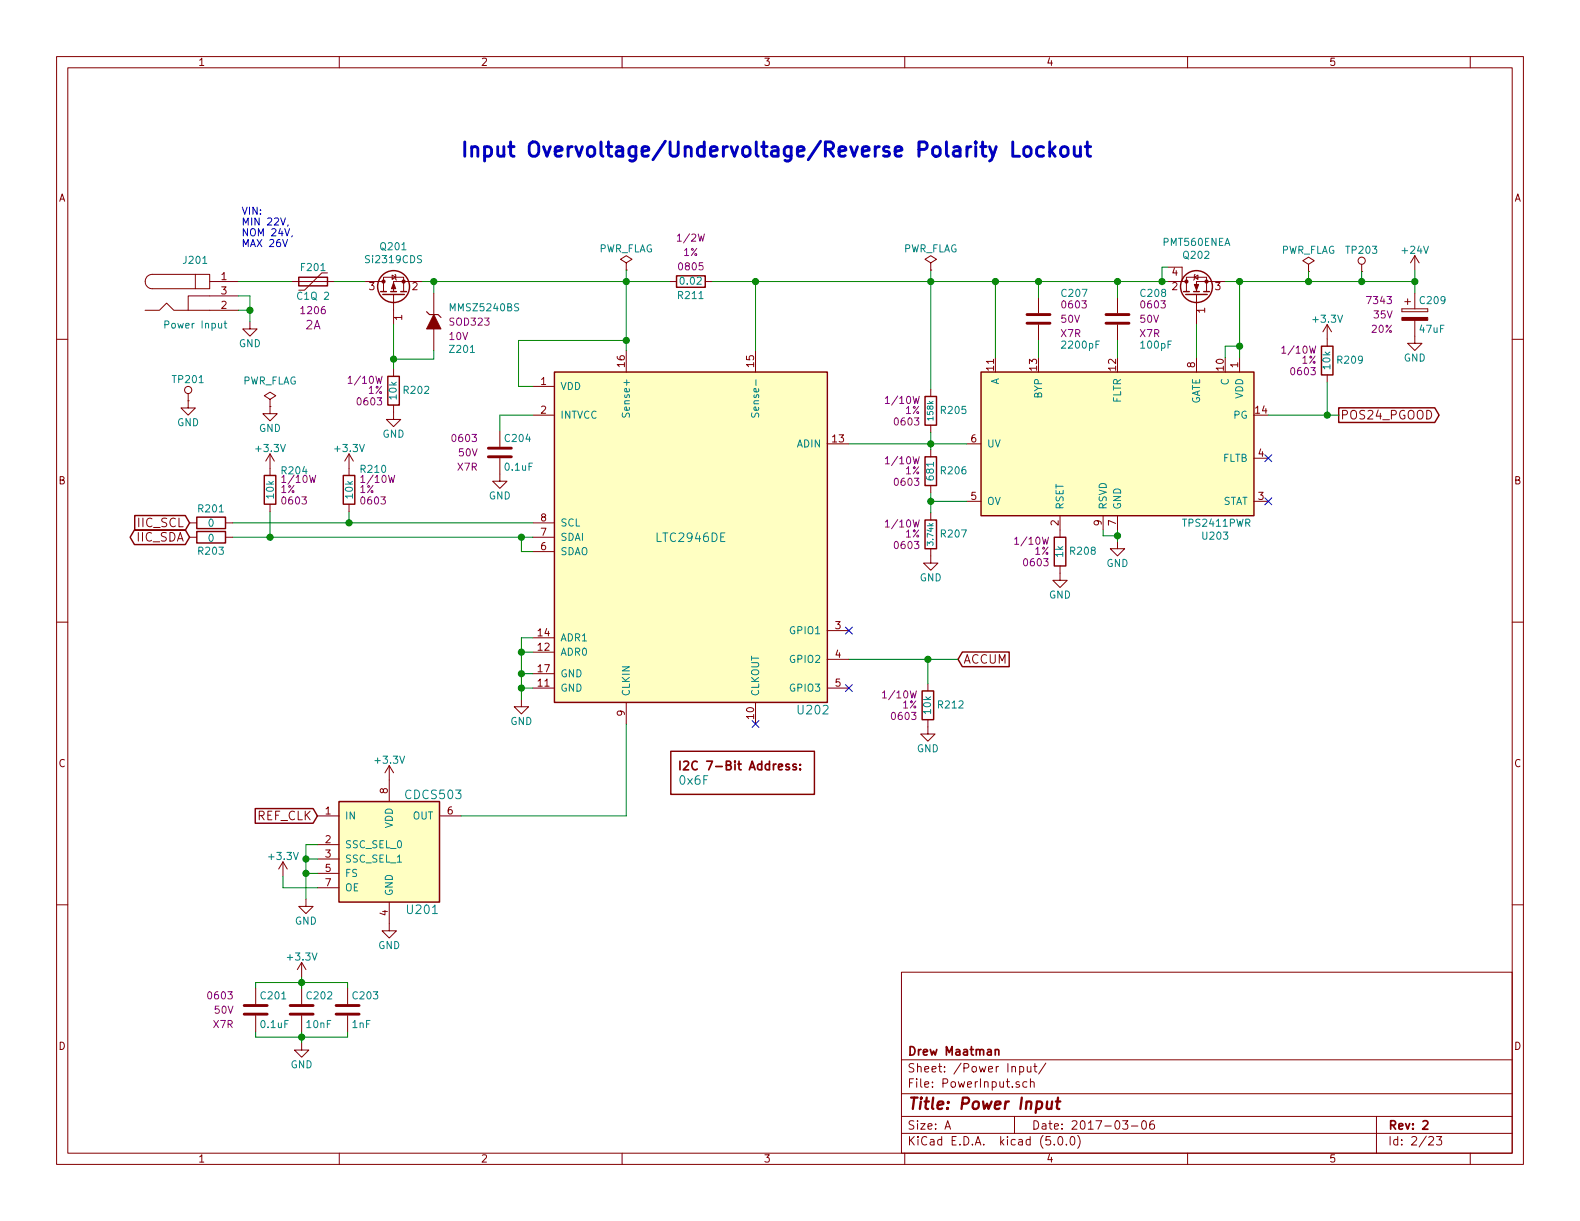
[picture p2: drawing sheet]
<svg xmlns="http://www.w3.org/2000/svg" width="279mm" height="216mm" viewBox="0 0 279 216" stroke-linecap="round" stroke-linejoin="round" font-family="sans-serif">
<g fill="none" stroke="#840000" stroke-width=".18">
<path d="M10 10h259.4v195.9h-259.4zM12 12h255.4v191.9h-255.4zM60 10v2M110 10v2M160 10v2M210 10v2M260 10v2M10 60h2M25.7 54.9h2.5l1.3-1.3 1.2 1.3h11.5M34.5 48.5h2.6v2.6h-2.6zM34.5 48.5h-7.6a1.27 1.27 0 0 0-1.2 1.3 1.27 1.27 0 0 0 1.2 1.3h7.6M37.1 49.8h5.1"/>
<path d="M42.2 52.3h-8.9v2.6M44.2 56.9v1.3h1.3l-1.3 1.2-1.3-1.2h1.3M51.6 49.8h7.6M57.9 48.3h-1l-3.1 3h-1M64.5 49.8h3.3M67.8 49.8v-.8h3.6v2.6M67.8 49.8v1.8M69.3 48.6l.7 .4-.7 .4zM69.6 52.1v5.3M69.8 48.5l.2 .1v.8l.1 .1M74.7 49.8h-5.1v1.8M76.7 51.8v3.8"/>
<path d="M76.7 58.2v3.8M110.7 46.5l1.1-.7-1.1-.6-1 .6 1 .7v1.3M110.7 47.8h.1M118.4 49.8h1.2M124.7 49.8h1.3M164.6 46.5l1-.7-1-.6-1 .6 1 .7v1.3M164.6 47.8h.1M183.6 52.6v2.8M183.6 57.4v2.8M197.6 52.6v2.8M197.6 57.4v2.8M206.5 49.8h3.3"/>
<path d="M206.5 47.2h2.5v2.6M209.8 49.8v-.8h3.6v2.6M209.8 49.8v1.8M211.2 49l.6-.4v.8zM211.3 48.5l-.1 .1v.8l-.1 .1M211.6 52.1v.2M211.6 52.3v5.1M216.7 49.8h-5.1v1.8M231.4 46.7l1-.6-1-.6-1 .6 1 .6v1.3M231.4 48h.1M234.7 57.4v3.8M234.7 57.4l-.8 1.3"/>
<path d="M234.7 57.4l.8 1.3M240.8 48h.1M240.8 46.7v1.3M247.9 54.6v.5zM247.9 55.1h4.6zM247.9 54.6h4.6zM248.4 53.3h1M248.9 52.8v1M250.2 56.6v4.1h1.3l-1.3 1.3-1.3-1.3h1.3M250.2 45.2l-.8 1.3M250.2 45.2v2.6M250.2 51.8v2.8"/>
<path d="M250.2 45.2l.8 1.3M252.5 54.6v.5zM267.4 60h2M33.3 70.9h.1M33.3 70.9v1.2h1.2l-1.2 1.3-1.3-1.3h1.3M33.3 69.6v1.3M47.8 71.9v1.3h1.2l-1.2 1.2-1.3-1.2h1.3M47.8 70.6l1-.6-1-.7-1.1 .7 1.1 .6v1.3M47.8 71.9h.1M69.6 71.6v2.6h1.3l-1.3 1.2-1.3-1.2h1.3M69.6 65.3v1.2M88.4 76.2v2.8"/>
<path d="M94.2 68.3h3.8M94.2 73.4h3.8M110.7 62v3.8M133.6 62v3.8M146.3 78.5h3.8M164.6 68.8v1.3M164.6 75.2v1.3M164.6 79.5v1.3M170.9 78.5h2.6M211.6 63.2v2.6M219.2 63.2v2.6M234.7 66.3v1.3"/>
<path d="M33.5 95h1.3M33.5 92.5h1.3M39.9 95h1.2M39.9 92.5h1.2M47.8 80.3l.7 1.2M47.8 80.3v3.8M47.8 89.2v1.2M47.8 80.3l-.8 1.2M61.7 80.3l.8 1.2M61.7 80.3v3.8M61.7 89.2v1.2M61.7 80.3l-.7 1.2"/>
<path d="M88.4 81v4.1h1.3l-1.3 1.3-1.3-1.3h1.3M94.2 97.5h3.8M94.2 95h3.8M94.2 92.5h3.8M164.6 97v2.6h1.3l-1.3 1.2-1.3-1.2h1.3M164.6 85.9v1.2M164.6 90.7v1.2M170.9 88.6h2.6M187.5 91.2v3.8M195.1 91.2v2.5M197.6 95.8v1.2h1.3l-1.3 1.3-1.3-1.3h1.3M197.6 91.2v2.5"/>
<path d="M221.7 88.6h2.6M221.7 81h2.6M10 110h2M94.2 115.3h3.8M94.2 112.8h3.8M94.2 119.1h3.8M146.3 111.5h3.8M146.3 116.6h3.8M187.5 100.1v2.5h1.2l-1.2 1.3-1.3-1.3h1.3M267.4 110h2M68.8 135.4v6.3M68.8 135.4l-.7 1.3"/>
<path d="M68.8 135.4l.8 1.3M92.2 123.7v1.3h1.3l-1.3 1.2-1.3-1.2h1.3M94.2 121.7h3.8M110.7 124.2v3.8M133.6 124.2v3.8M146.3 121.7h3.8M164.1 127.3v2.5h1.3l-1.3 1.3-1.3-1.3h1.3M164.1 120.9v1.3M10 160h2M50 152.4l-.7 1.3M50 152.4v2.5M50 152.4l.8 1.3"/>
<path d="M54.1 159v1.3h1.3l-1.3 1.2-1.3-1.2h1.3M56.1 144.3h3.8M56.1 149.4h3.8M56.1 151.9h3.8M56.1 154.4h3.8M56.1 157h3.8M68.8 159.5v5.1h1.3l-1.3 1.3-1.2-1.3h1.2M77.7 144.3h3.8M267.4 160h2M45.2 174.8v2.7M45.2 179.6v2.8M53.3 170.2v2.5"/>
<path d="M53.3 174.8v2.7M53.3 179.6v2.8M53.3 170.2l-.7 1.3M53.3 170.2l.8 1.3M61.5 174.8v2.7M61.5 179.6v2.8M159.4 171.9h108v32h-108zM53.3 184.4v1.3h1.3l-1.3 1.2-1.2-1.2h1.2M159.4 197.4h108M159.4 193.4h108M159.4 187.4h108M167.1 199.7l.5-1.5 .5 1.5"/>
<path d="M167.2 199.2h.8M179.4 197.4v3M180.2 191.3a.37 .37 0 0 0-.5 .2v.2l.5 .1 .1 .2-.2 .3-.4-.1M180.3 188.6h.4l.3 .2-.1 .6-.2 .2-.4-.1M180.3 188.6v1.5M181.6 191.3h-.4l-.3 .2v.6l.3 .2 .4-.1M181.7 188.6v.9l.4 .1 .2-.2M182.2 191.4l.1-.1a.37 .37 0 0 1 .6 .2v.8M182.2 190.8v1.5M182.3 188.6v1M182.8 188.6h.6M183 188.1v1.3l.4 .2"/>
<path d="M184.9 188l-1.2 1.9M198.5 198.2h.9l-.4 .6 .4 .1v.6l-.2 .2-.7-.2M200.1 199.1h1.1M202 198.3l.4-.1a.94 .94 0 0 1 0 1.5 .82 .82 0 0 1-.4-1.4zM204 198.2a.59 .59 0 0 0-.7 .6l.1 .7 .2 .2 .5-.2 .1-.5-.2-.2h-.4l-.3 .2M243.4 197.4v6.5M60 203.9v2M110 203.9v2M159.4 200.4h108M160 203.9v2M186.4 202.3v.2M187.2 201.1l.4-.1a.94 .94 0 0 1 0 1.5 .79 .79 0 0 1-.4-1.4z"/>
<path d="M188.6 202.3v.2M189.4 201.1l.3-.1a.94 .94 0 0 1 0 1.5 .82 .82 0 0 1-.3-1.4zM190.6 200.8a1.71 1.71 0 0 1 0 2.2M210 203.9v2M252.7 201.1l.2-.1h.3l.3 .4-.9 1.1h.9M254 201h.9l-.4 .5 .4 .2v.6l-.2 .2-.7-.2M260 203.9v2"/>
<circle cx="240.8" cy="46.1" r=".63"/>
<circle cx="33.3" cy="69" r=".63"/>
</g>
<path d="M120.2 134.6v1.5M120.9 134.7l.6-.1 .2 .1 .1 .3-1 1.1h1M140.8 135.2l-.4-.1-.2 .2 .1 .2 .5 .2v.3h-.6M141.5 136v.1M141.5 135.2v.1M176 185.7l.2-.1h.4v1M176 185.6v1M251.6 198.3l.3-.1h.3l.3 .4-.9 1.1h.9" fill="none" stroke="#840000" stroke-width=".3"/>
<path d="M185.2 194.8l-.1 1.2a.56 .56 0 0 0 .8-.1M186.1 194.8l-.2 1.3M186.7 194.8h.8M187.1 194.1l-.2 1.7v.2l.4 .1" fill="none" stroke="#840000" stroke-width=".41"/>
<path d="M39.6 57.2h.5M39.8 56.7v1.1l.3 .2M110.1 73l-.1 .5 .2 .2h.3l.3-.5 .3-.2 .2 .3v.5M133 73l-.1 .5 .1 .2h.4l.2-.5 .3-.2 .3 .3-.1 .5" fill="none" stroke="#008484" stroke-width=".18"/>
<path d="M179.1 25.1v2.5h1.2M181.3 26.1a.69 .69 0 0 1 1 .3v.8a.68 .68 0 0 1-.6 .5 .68 .68 0 0 1-.7-.5v-.8zM184.5 26.1l-.7-.2-.5 .5v.8l.3 .3 .2 .1 .7-.1M185.6 25.1v2.5M185.9 26.7l.7 .9M186.6 25.9l-1 1M187.8 26.1a.69 .69 0 0 1 1.1 .3v.8a.68 .68 0 0 1-.7 .5 .68 .68 0 0 1-.6-.5v-.8zM190 25.9v1.4l.1 .2a.66 .66 0 0 0 1-.1M191.1 25.9v1.7M191.9 25.9h1M192.3 25.1v2.2l.1 .2 .5 .1" fill="none" stroke="#0000c2" stroke-width=".51"/>
<path d="M51 39.8l-.1 .2M50 42.3l.4 1.3 .5-1.3M51.7 41.7l-.1 .2" fill="none" stroke="#0000c2" stroke-width=".18"/>
<g fill="none" stroke="#840000" stroke-width=".25">
<path d="M52.8 49h5.1v1.5h-5.1zM67.3 51.6h1M67.7 52.1h3.8M69.1 51.6h1M70.9 51.6h1M119.6 48.8h5.1v2h-5.1zM209.3 51.6h1M209.7 52.1h3.8M211.1 51.6h1M212.9 51.6h1M68.6 66.5h2v5.1h-2zM98 65.8h48.3v58.4h-48.3z"/>
<path d="M163.6 70.1h2v5.1h-2zM173.5 65.8h48.2v25.4h-48.2zM233.7 61.2h2v5.1h-2zM236.7 72.1h17l.8 1.3-.8 1.3h-17zM23.8 93.7h9l.7 1.3-.7 1.3h-9l-.8-1.3zM23.8 91.2h9l.7 1.3-.7 1.3h-9zM34.8 91.4h5.1v2.1h-5.1zM34.8 94h5.1v2h-5.1zM46.7 84.1h2.1v5.1h-2.1zM60.7 84.1h2v5.1h-2zM163.6 80.8h2v5.1h-2zM163.6 91.9h2v5.1h-2z"/>
<path d="M186.4 95h2.1v5.1h-2.1zM170.2 115.3h8.3v2.6h-8.3l-.8-1.3zM118.6 132.8h25.4v7.7h-25.4zM163.1 122.2h2v5.1h-2zM45.1 143h10.3l.7 1.3-.7 1.3h-10.3zM59.9 141.7h17.8v17.8h-17.8z"/>
<circle cx="69.6" cy="50.7" r="2.82"/>
<circle cx="211.6" cy="50.7" r="2.82"/>
</g>
<g fill="#ffffc2" stroke="#ffffc2" stroke-width=".18">
<path d="M173.5 65.8h48.2v25.4h-48.2z"/>
<path d="M98 65.8h48.3v58.4h-48.3z"/>
<path d="M59.9 141.7h17.8v17.8h-17.8z"/>
</g>
<g fill="#840000" stroke="#840000" stroke-width=".18">
<path d="M69.6 50l.4 1.1h-.8z"/>
<path d="M76.7 55.6l1.3 2.6h-2.6z"/>
<path d="M211.2 50.3h.8l-.4 1z"/>
<path d="M247.9 56.1h4.6v.5h-4.6z"/>
<circle cx="71.4" cy="49.8" r=".28"/>
<circle cx="67.8" cy="49.8" r=".28"/>
<circle cx="213.4" cy="49.8" r=".28"/>
<circle cx="209.8" cy="49.8" r=".28"/>
</g>
<path d="M75.4 55.1l.5 .5h1.6l.5 .5" fill="none" stroke="#840000" stroke-width=".2"/>
<path d="M181.6 57.2h4.1M181.6 55.6h4.1M195.6 57.2h4M195.6 55.6h4M86.4 79.2h4M86.4 80.8h4M43.2 179.3h4M43.2 177.8h4M51.3 179.3h4.1M51.3 177.8h4.1M59.4 179.3h4.1M59.4 177.8h4.1" fill="none" stroke="#840000" stroke-width=".51"/>
<path d="M223.7 80.4l1.2 1.2M223.7 88l1.2 1.3M224.9 80.4l-1.2 1.2M224.9 88l-1.2 1.3M149.5 110.9l1.2 1.2M150.7 110.9l-1.2 1.2M133 127.4l1.2 1.2M134.2 127.4l-1.2 1.2M149.5 121.1l1.2 1.2M150.7 121.1l-1.2 1.2" fill="none" stroke="#000084" stroke-width=".18"/>
<g fill="none" stroke="#008400" stroke-width=".18">
<path d="M42.2 52.3h2v4.6M42.2 49.8h9.4M42.2 54.9h2M59.2 49.8h5.3M69.6 57.4v7.9M74.7 49.8h43.7M76.7 49.8v2M110.7 47.8v14.2M126 49.8h80.5M133.6 49.8v12.2M164.6 47.8v21M176 49.8v13.4"/>
<path d="M183.6 49.8v2.8M197.6 49.8v2.8M206.5 47.2h-1v2.6M211.6 57.4v5.8M216.7 49.8h33.5M219.2 49.8v13.4M231.4 48v1.8M240.8 48v1.8M250.2 47.8v4M76.7 62v1.5h-7.1M94.2 73.4h-5.8v2.8M110.7 60.2h-19v8.1h2.5"/>
<path d="M150.1 78.5h20.8M164.6 76.5v3M183.6 60.2v3M197.6 60.2v3M219.2 61.2h-2.5v2M224.3 73.4h12.4M234.7 67.6v5.8M41.1 92.5h53.1M41.1 95h53.1M47.8 90.4v4.6M61.7 90.4v2.1M92.2 95v2.5h2"/>
<path d="M164.6 88.6h6.3M164.6 87.1v3.6M195.1 93.7v1h2.5M197.6 93.7v2.1M92.2 119.1h2M92.2 115.3h2M94.2 112.8h-2v10.9M150.1 116.6h19.3M164.1 116.6v4.3M92.2 121.7h2M110.7 128v16.3h-29.2M50 154.9v2.1h6.1"/>
<path d="M54.1 154.4h2M54.1 151.9h2M56.1 149.4h-2v9.6M45.2 174.8v-1.1h16.3v1.1M53.3 172.7v2.1M45.2 182.4v1h16.3v-1M53.3 182.4v2"/>
</g>
<g fill="#008400" stroke="#008400" stroke-width=".25">
<circle cx="44.2" cy="54.9" r=".51"/>
<circle cx="69.6" cy="63.5" r=".51"/>
<circle cx="176" cy="49.8" r=".51"/>
<circle cx="183.6" cy="49.8" r=".51"/>
<circle cx="219.2" cy="61.2" r=".51"/>
<circle cx="197.6" cy="49.8" r=".51"/>
<circle cx="197.6" cy="94.7" r=".51"/>
<circle cx="164.6" cy="88.6" r=".51"/>
<circle cx="164.6" cy="78.5" r=".51"/>
<circle cx="164.6" cy="49.8" r=".51"/>
<circle cx="219.2" cy="49.8" r=".51"/>
<circle cx="234.7" cy="73.4" r=".51"/>
<circle cx="205.5" cy="49.8" r=".51"/>
<circle cx="76.7" cy="49.8" r=".51"/>
<circle cx="250.2" cy="49.8" r=".51"/>
<circle cx="240.8" cy="49.8" r=".51"/>
<circle cx="231.4" cy="49.8" r=".51"/>
<circle cx="133.6" cy="49.8" r=".51"/>
<circle cx="110.7" cy="49.8" r=".51"/>
<circle cx="92.2" cy="121.7" r=".51"/>
<circle cx="92.2" cy="119.1" r=".51"/>
<circle cx="92.2" cy="115.3" r=".51"/>
<circle cx="110.7" cy="60.2" r=".51"/>
<circle cx="61.7" cy="92.5" r=".51"/>
<circle cx="47.8" cy="95" r=".51"/>
<circle cx="92.2" cy="95" r=".51"/>
<circle cx="53.3" cy="173.7" r=".51"/>
<circle cx="53.3" cy="183.4" r=".51"/>
<circle cx="164.1" cy="116.6" r=".51"/>
<circle cx="54.1" cy="154.4" r=".51"/>
<circle cx="54.1" cy="151.9" r=".51"/>
</g>
<text font-size="3.5" fill="#0000c2" x="81.3" y="27.8">Input Overvoltage/Undervoltage/Reverse Polarity Lockout</text>
<text font-size="2.8" fill="#840000" x="160.4" y="196.2">Title: Power Input</text>
<text font-size="2.1" fill="#840084" x="54" y="58.2">2A</text>
<g font-size="2.1" fill="#840000">
<text x="237" y="74.2">POS24_PGOOD</text>
<text x="24.2" y="95.8">IIC_SDA</text>
<text x="24.5" y="93.2">IIC_SCL</text>
<text x="170.3" y="117.3">ACCUM</text>
<text x="121.7" y="136.2">I2C 7-Bit Address:</text>
<text x="45.4" y="145">REF_CLK</text>
<text x="160.4" y="189.6">Sheet: /Power Input/</text>
<text x="160.4" y="186.6">Drew Maatman</text>
<text x="160.4" y="192.3">File: PowerInput.sch</text>
<text x="160.4" y="202.5">KiCad E.D.A. kicad (5.0.0)</text>
<text x="160.4" y="199.7">Size: A</text>
<text x="182.4" y="199.7">Date: 2017-03-06</text>
<text x="245.4" y="199.7">Rev: 2</text>
<text x="245.4" y="202.5">Id: 2/23</text>
</g>
<g font-size="2.1" fill="#008484">
<text x="116.3" y="95.8">LTC2946DE</text>
<text x="141.2" y="126.3">U202</text>
<text x="71.9" y="141.3">CDCS503</text>
<text x="120.3" y="138.8">0x6F</text>
<text x="72.1" y="161.6">U201</text>
</g>
<g font-size="1.8" fill="#840000">
<text x="35" y="11.6">1</text>
<text x="85" y="11.6">2</text>
<text x="135" y="11.6">3</text>
<text x="185" y="11.6">4</text>
<text x="235" y="11.6">5</text>
<text x="10.4" y="35.6">A</text>
<text x="267.8" y="35.6">A</text>
<text x="39.1" y="49.5">1</text>
<text x="39.1" y="52.1">3</text>
<text x="65.3" y="51.3">3</text>
<text x="72.9" y="51.3">2</text>
<text x="207.3" y="51.3">2</text>
<text x="207.3" y="48.8">4</text>
<text x="214.9" y="51.3">3</text>
<text x="39.1" y="54.6">2</text>
<text x="71.1" y="56.6" transform="rotate(-90 71.1 56.6)">1</text>
<text x="213.1" y="55.3" transform="rotate(-90 213.1 55.3)">1</text>
<text x="110.5" y="64.8" transform="rotate(-90 110.5 64.8)">16</text>
<text x="133.3" y="64.8" transform="rotate(-90 133.3 64.8)">15</text>
<text x="175.8" y="65.5" transform="rotate(-90 175.8 65.5)">11</text>
<text x="183.4" y="65.5" transform="rotate(-90 183.4 65.5)">13</text>
<text x="197.4" y="65.5" transform="rotate(-90 197.4 65.5)">12</text>
<text x="211.3" y="65" transform="rotate(-90 211.3 65)">8</text>
<text x="216.4" y="65.5" transform="rotate(-90 216.4 65.5)">10</text>
<text x="218.9" y="65" transform="rotate(-90 218.9 65)">1</text>
<text x="95.7" y="68.1">1</text>
<text x="95.7" y="73.2">2</text>
<text x="222" y="73.2">14</text>
<text x="147.2" y="78.2">13</text>
<text x="171.7" y="78.2">6</text>
<text x="222.5" y="80.8">4</text>
<text x="10.4" y="85.6">B</text>
<text x="171.7" y="88.4">5</text>
<text x="222.5" y="88.4">3</text>
<text x="267.8" y="85.6">B</text>
<text x="95.7" y="94.7">7</text>
<text x="95.7" y="92.2">8</text>
<text x="187.2" y="92.9" transform="rotate(-90 187.2 92.9)">2</text>
<text x="194.8" y="92.9" transform="rotate(-90 194.8 92.9)">9</text>
<text x="197.4" y="92.9" transform="rotate(-90 197.4 92.9)">7</text>
<text x="95.7" y="97.3">6</text>
<text x="95.2" y="112.5">14</text>
<text x="147.7" y="111.3">3</text>
<text x="95.2" y="115.1">12</text>
<text x="95.2" y="118.9">17</text>
<text x="147.7" y="116.3">4</text>
<text x="95.2" y="121.4">11</text>
<text x="147.7" y="121.4">5</text>
<text x="110.5" y="126.6" transform="rotate(-90 110.5 126.6)">9</text>
<text x="133.3" y="127.1" transform="rotate(-90 133.3 127.1)">10</text>
<text x="10.4" y="135.6">C</text>
<text x="267.8" y="135.6">C</text>
<text x="68.6" y="140.3" transform="rotate(-90 68.6 140.3)">8</text>
<text x="57.6" y="144">1</text>
<text x="57.6" y="149.1">2</text>
<text x="79.1" y="144">6</text>
<text x="57.6" y="151.6">3</text>
<text x="57.6" y="154.2">5</text>
<text x="57.6" y="156.7">7</text>
<text x="68.6" y="161.9" transform="rotate(-90 68.6 161.9)">4</text>
<text x="10.4" y="185.6">D</text>
<text x="267.8" y="185.6">D</text>
<text x="35" y="205.5">1</text>
<text x="85" y="205.5">2</text>
<text x="135" y="205.5">3</text>
<text x="185" y="205.5">4</text>
<text x="235" y="205.5">5</text>
</g>
<g font-size="1.8" fill="#0000c2">
<text x="42.7" y="38">VIN:</text>
<text x="42.7" y="39.9">MIN 22V,</text>
<text x="42.7" y="41.8">NOM 24V,</text>
<text x="42.7" y="43.7">MAX 26V</text>
</g>
<g font-size="1.8" fill="#008484">
<text x="32.6" y="46.7">J201</text>
<text x="53.4" y="47.9">F201</text>
<text x="64.9" y="46.5">Si2319CDS</text>
<text x="67.4" y="44.2">Q201</text>
<text x="105.8" y="44.6">PWR_FLAG</text>
<text x="159.6" y="44.6">PWR_FLAG</text>
<text x="205.8" y="43.5">PMT560ENEA</text>
<text x="209.4" y="45.8">Q202</text>
<text x="226.4" y="44.9">PWR_FLAG</text>
<text x="238.2" y="44.9">TP203</text>
<text x="248.1" y="44.9">+24V</text>
<text x="52.8" y="53">C1Q 2</text>
<text x="120" y="52.9">R211</text>
<text x="120.4" y="50.3">0.02</text>
<text x="187.9" y="52.5">C207</text>
<text x="201.8" y="52.5">C208</text>
<text x="251.2" y="53.8">C209</text>
<text x="29.5" y="58.1">Power Input</text>
<text x="79.9" y="55">MMSZ5240BS</text>
<text x="232.4" y="57.1">+3.3V</text>
<text x="251.2" y="58.9">47uF</text>
<text x="42.2" y="61.4">GND</text>
<text x="79.7" y="62.4">Z201</text>
<text x="188" y="61.6">2200pF</text>
<text x="201.9" y="61.6">100pF</text>
<text x="235.3" y="65.2" transform="rotate(-90 235.3 65.2)">10k</text>
<text x="236.6" y="64.3">R209</text>
<text x="248.2" y="63.9">GND</text>
<text x="30.7" y="67.7">TP201</text>
<text x="42.8" y="68">PWR_FLAG</text>
<text x="70.2" y="70.6" transform="rotate(-90 70.2 70.6)">10k</text>
<text x="71.5" y="69.6">R202</text>
<text x="99.1" y="69">VDD</text>
<text x="176.7" y="68.1" transform="rotate(-90 176.7 68.1)">A</text>
<text x="184.3" y="70.4" transform="rotate(-90 184.3 70.4)">BYP</text>
<text x="198.2" y="71.3" transform="rotate(-90 198.2 71.3)">FLTR</text>
<text x="212.2" y="71.7" transform="rotate(-90 212.2 71.7)">GATE</text>
<text x="217.3" y="68.1" transform="rotate(-90 217.3 68.1)">C</text>
<text x="219.8" y="70.5" transform="rotate(-90 219.8 70.5)">VDD</text>
<text x="31.3" y="75.4">GND</text>
<text x="45.8" y="76.4">GND</text>
<text x="67.6" y="77.4">GND</text>
<text x="99.1" y="74">INTVCC</text>
<text x="111.4" y="73.1" transform="rotate(-90 111.4 73.1)">Sense+</text>
<text x="134.2" y="72.6" transform="rotate(-90 134.2 72.6)">Sense-</text>
<text x="166.5" y="73.2">R205</text>
<text x="218.2" y="74">PG</text>
<text x="45.4" y="79.9">+3.3V</text>
<text x="49.9" y="83.9">R204</text>
<text x="59.4" y="79.9">+3.3V</text>
<text x="63.9" y="83.6">R210</text>
<text x="89.4" y="83.2">0.1uF</text>
<text x="89.4" y="78.2">C204</text>
<text x="141" y="79.1">ADIN</text>
<text x="166.5" y="83.9">R206</text>
<text x="174.5" y="79.1">UV</text>
<text x="216.2" y="81.7">FLTB</text>
<text x="48.4" y="88.1" transform="rotate(-90 48.4 88.1)">10k</text>
<text x="62.4" y="88.1" transform="rotate(-90 62.4 88.1)">10k</text>
<text x="86.4" y="88.3">GND</text>
<text x="165.2" y="84.8" transform="rotate(-90 165.2 84.8)">681</text>
<text x="174.5" y="89.3">OV</text>
<text x="216.1" y="89.3">STAT</text>
<text x="35.2" y="90.6">R201</text>
<text x="36.9" y="93.1">0</text>
<text x="36.9" y="95.8">0</text>
<text x="99.1" y="95.6">SDAI</text>
<text x="99.1" y="93.1">SCL</text>
<text x="166.5" y="95">R207</text>
<text x="188.1" y="90.2" transform="rotate(-90 188.1 90.2)">RSET</text>
<text x="195.7" y="90.2" transform="rotate(-90 195.7 90.2)">RSVD</text>
<text x="198.2" y="90.2" transform="rotate(-90 198.2 90.2)">GND</text>
<text x="209.4" y="93.1">TPS2411PWR</text>
<text x="212.8" y="95.4">U203</text>
<text x="35.2" y="98.1">R203</text>
<text x="99.1" y="98.2">SDAO</text>
<text x="188" y="98.5" transform="rotate(-90 188 98.5)">1k</text>
<text x="189.4" y="98.1">R208</text>
<text x="195.7" y="100.3">GND</text>
<text x="162.6" y="102.8">GND</text>
<text x="185.5" y="105.8">GND</text>
<text x="99.1" y="113.4">ADR1</text>
<text x="139.9" y="112.1">GPIO1</text>
<text x="99.1" y="116">ADR0</text>
<text x="99.1" y="119.8">GND</text>
<text x="139.9" y="117.2">GPIO2</text>
<text x="99.1" y="122.3">GND</text>
<text x="111.4" y="123.2" transform="rotate(-90 111.4 123.2)">CLKIN</text>
<text x="134.2" y="123.2" transform="rotate(-90 134.2 123.2)">CLKOUT</text>
<text x="139.9" y="122.3">GPIO3</text>
<text x="166" y="125.3">R212</text>
<text x="90.2" y="128.2">GND</text>
<text x="164.6" y="126.2" transform="rotate(-90 164.6 126.2)">10k</text>
<text x="66.5" y="135.1">+3.3V</text>
<text x="162.1" y="133">GND</text>
<text x="61" y="144.9">IN</text>
<text x="61" y="150">SSC_SEL_0</text>
<text x="69.5" y="146.5" transform="rotate(-90 69.5 146.5)">VDD</text>
<text x="73" y="144.9">OUT</text>
<text x="47.7" y="152.1">+3.3V</text>
<text x="61" y="152.5">SSC_SEL_1</text>
<text x="61" y="155.1">FS</text>
<text x="61" y="157.6">OE</text>
<text x="69.5" y="158.5" transform="rotate(-90 69.5 158.5)">GND</text>
<text x="52.1" y="163.5">GND</text>
<text x="66.9" y="167.8">GND</text>
<text x="51" y="169.8">+3.3V</text>
<text x="46.3" y="176.7">C201</text>
<text x="54.4" y="176.7">C202</text>
<text x="62.5" y="176.7">C203</text>
<text x="46.2" y="181.8">0.1uF</text>
<text x="54.3" y="181.8">10nF</text>
<text x="62.3" y="181.8">1nF</text>
<text x="51.4" y="188.9">GND</text>
</g>
<g font-size="1.8" fill="#840084">
<text x="120.1" y="42.7">1/2W</text>
<text x="120.2" y="47.8">0805</text>
<text x="120.9" y="45.3">1%</text>
<text x="241.9" y="53.8">7343</text>
<text x="53.4" y="55.5">1206</text>
<text x="79.7" y="57.6">SOD323</text>
<text x="187.7" y="59.6">X7R</text>
<text x="187.7" y="57.1">50V</text>
<text x="188" y="54.5">0603</text>
<text x="201.6" y="59.6">X7R</text>
<text x="201.7" y="57.1">50V</text>
<text x="202" y="54.5">0603</text>
<text x="242.6" y="58.9">20%</text>
<text x="243" y="56.3">35V</text>
<text x="79.5" y="60.1">10V</text>
<text x="227.1" y="62.5">1/10W</text>
<text x="230.2" y="64.3">1%</text>
<text x="62" y="67.9">1/10W</text>
<text x="63.4" y="71.7">0603</text>
<text x="65.1" y="69.6">1%</text>
<text x="157" y="71.4">1/10W</text>
<text x="228.5" y="66.3">0603</text>
<text x="158.4" y="75.2">0603</text>
<text x="160.1" y="73.2">1%</text>
<text x="80.1" y="78.2">0603</text>
<text x="80.9" y="83.2">X7R</text>
<text x="81.2" y="80.7">50V</text>
<text x="157" y="82.1">1/10W</text>
<text x="160.1" y="83.9">1%</text>
<text x="49.7" y="87.2">1%</text>
<text x="50.1" y="89.2">0603</text>
<text x="50.3" y="85.4">1/10W</text>
<text x="63.6" y="87.2">1%</text>
<text x="64" y="89.2">0603</text>
<text x="64.2" y="85.4">1/10W</text>
<text x="158.4" y="85.9">0603</text>
<text x="157" y="93.3">1/10W</text>
<text x="160.1" y="95">1%</text>
<text x="158.4" y="97.1">0603</text>
<text x="179.9" y="96.3">1/10W</text>
<text x="181.2" y="100.1">0603</text>
<text x="183" y="98.1">1%</text>
<text x="156.5" y="123.5">1/10W</text>
<text x="159.6" y="125.3">1%</text>
<text x="157.9" y="127.3">0603</text>
<text x="37" y="176.7">0603</text>
<text x="38" y="179.2">50V</text>
<text x="37.8" y="181.8">X7R</text>
</g>
<g font-size="1.4" fill="#008484">
<text x="165" y="74.2" transform="rotate(-90 165 74.2)">158k</text>
<text x="165" y="96.2" transform="rotate(-90 165 96.2)">3.74k</text>
</g>
</svg>
